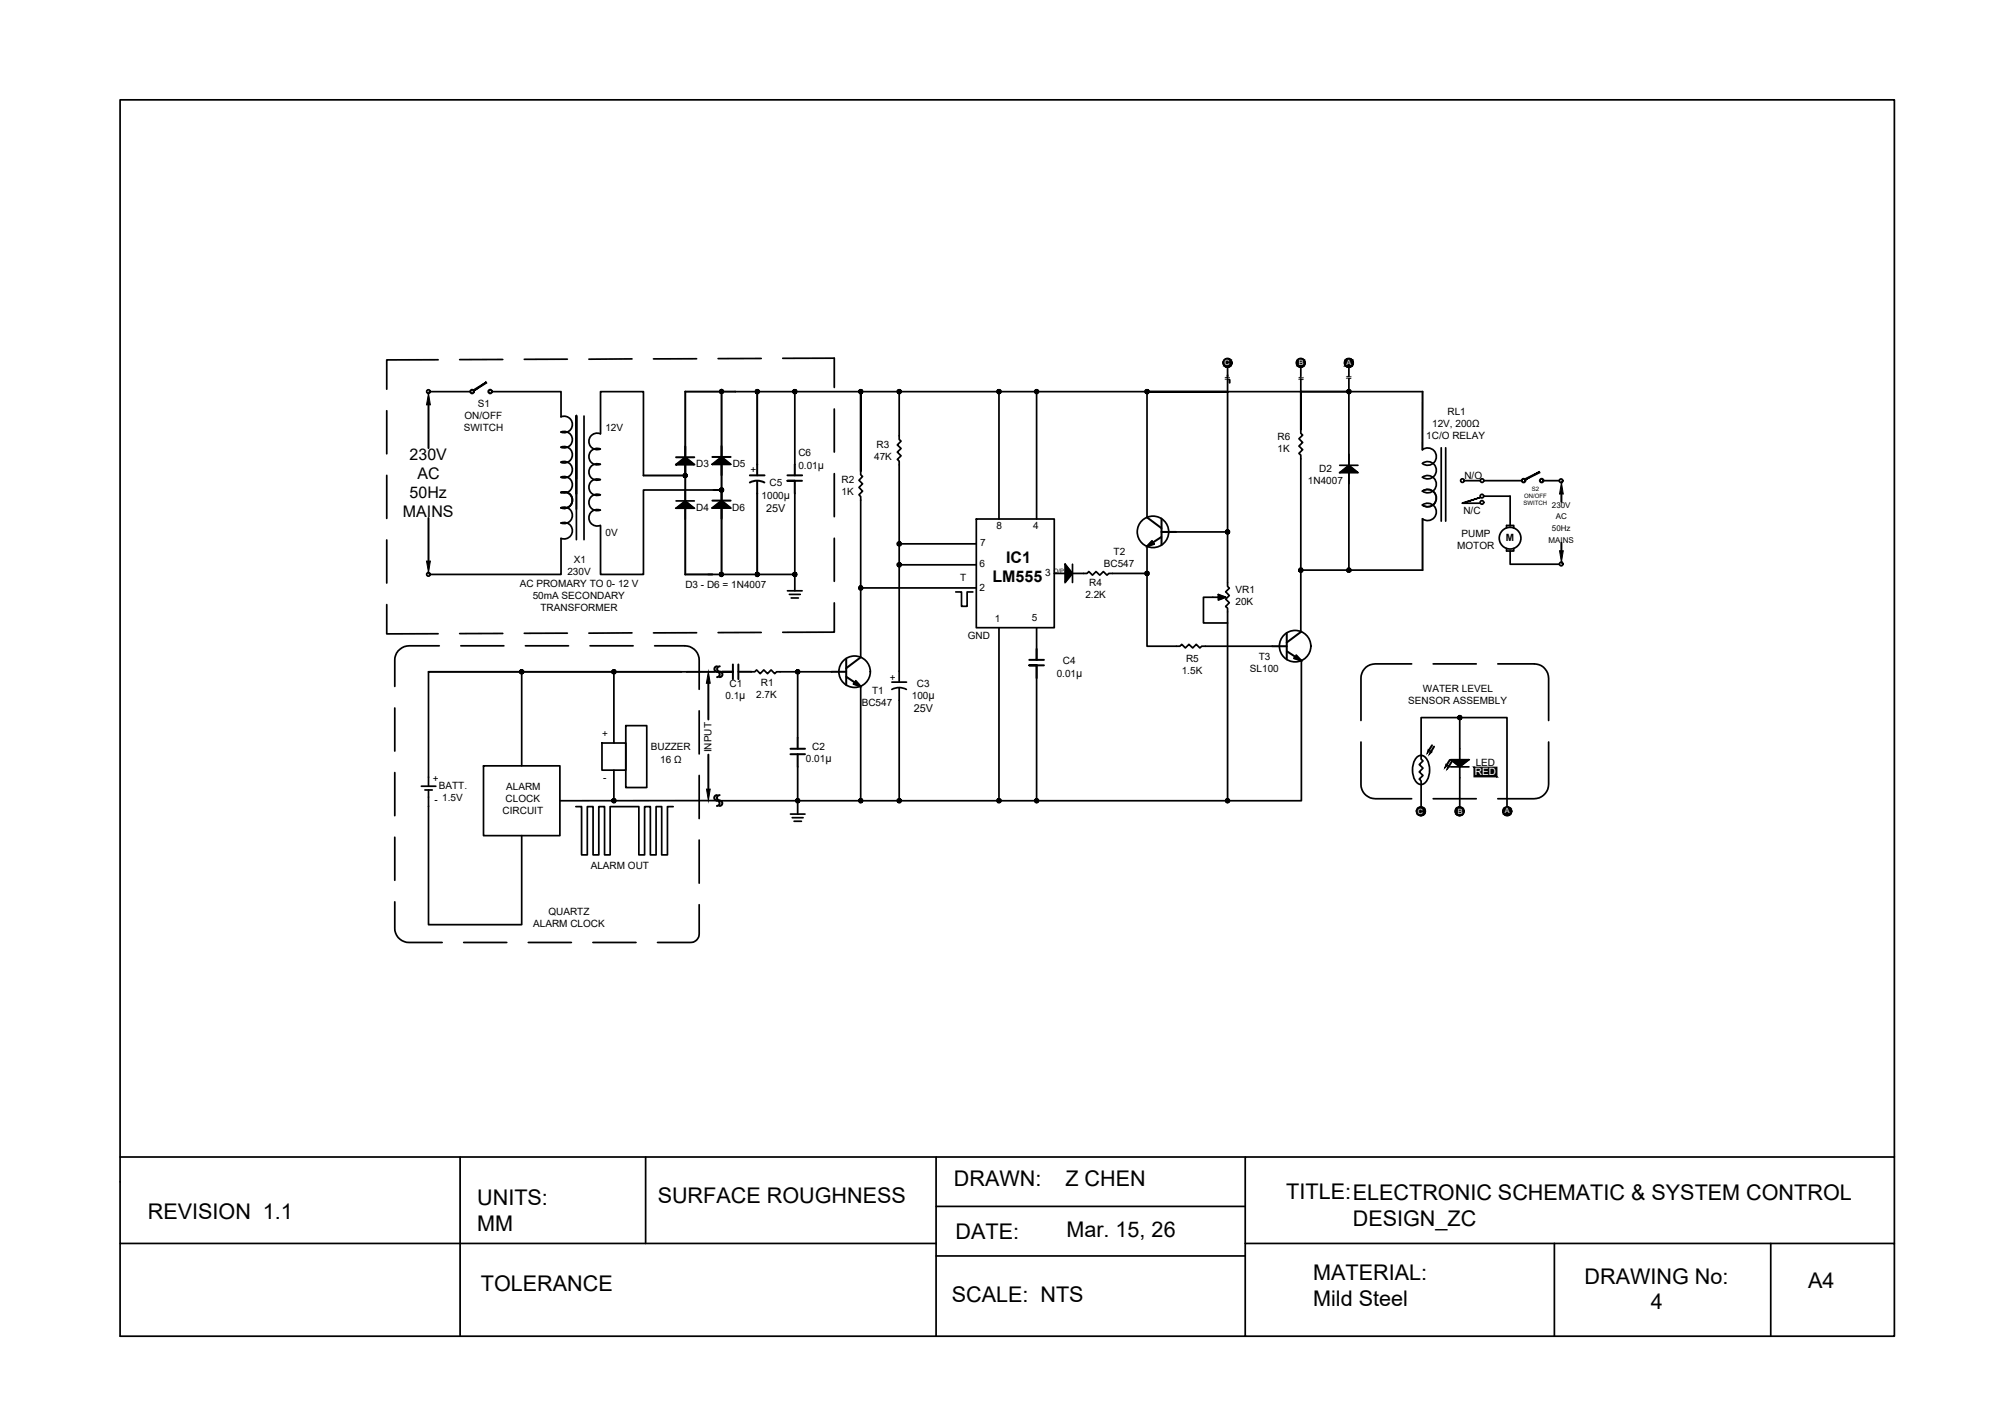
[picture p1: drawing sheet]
<svg xmlns="http://www.w3.org/2000/svg" width="297mm" height="210mm" viewBox="0 0 297 210" stroke-linecap="round" stroke-linejoin="round" font-family="sans-serif">
<!-- layer: 0 -->
<g fill="none" stroke="#000" stroke-width=".3">
<path d="M180.3 53.5h.1M209.7 57.7v8.6M99.7 68.5l1.3-1.1 1.3 1.1zM99.7 67.4h2.6M101 65.8v1.6M101 68.5v1.6M105 74.9l1.4-1.1 1.3 1.1zM105 68.4l1.4-1 1.3 1zM105 73.8h2.7M105 67.4h2.7M106.4 65.8v1.6M106.4 68.4v1.6"/>
<path d="M106.4 72.2v1.6M106.4 74.9v1.6M110.5 71.1a2.28 2.28 0 0 1 2.2 0M110.5 70.1h2.2M111.6 68.5v1.6M111.6 70.9v1.8M116.1 70.1h2.1M117.2 68.5v1.6M117.2 70.9v1.8M169.1 76.2l2.1 1.7M171.2 79.1l-1.2 .9 .1 .2-1 .3 .7-.8M171.2 78.4h2.2"/>
<path d="M171.2 76.4v4M209.7 76.5v7.5M105.7 98.2a.39 .39 0 0 0-.4 .4 .39 .39 0 0 0 .4 .4M105.7 99a.39 .39 0 0 1 .4 .4 .39 .39 0 0 1-.4 .4M106.1 98.2a.39 .39 0 0 0-.4 .4 .39 .39 0 0 0 .4 .4M106.1 99a.39 .39 0 0 1 .4 .4 .39 .39 0 0 1-.4 .4M106.4 99h1.6M108 97.9v2.2M108.8 99h1.9M122.6 99h2.1M124.7 97.1v3.9M124.8 99.8l1.2 .8-.2 .2 1.1 .4-.8-.8"/>
<path d="M126.9 96.9l-2.2 1.6M151.7 97.3h2.2M152.8 95.7v1.6M152.8 98.1v1.9M187.5 95.3h2.2M189.7 93.3v3.9M189.7 96l1.2 .8-.1 .2 1 .4-.7-.8M191.8 93.1l-2.1 1.6M105.7 117.2a.39 .39 0 0 0-.4 .4 .39 .39 0 0 0 .4 .4 .4 .4 0 0 1 .4 .4 .4 .4 0 0 1-.4 .4M106.1 117.2a.39 .39 0 0 0-.4 .4 .39 .39 0 0 0 .4 .4 .4 .4 0 0 1 .4 .4 .4 .4 0 0 1-.4 .4M116.5 110.4h2.2M117.6 108.8v1.6"/>
<path d="M117.6 111.2v1.8M208.8 119.6h.1M211.1 109.9l-.4 .7M211.4 110.1l-.4 .7M213.7 112l-.4 .7M214 112.2l-.4 .7"/>
<circle cx="69.6" cy="57.7" r=".26"/>
<circle cx="72.3" cy="57.7" r=".26"/>
<circle cx="181" cy="53.5" r=".62"/>
<circle cx="191.7" cy="53.5" r=".62"/>
<circle cx="198.8" cy="53.5" r=".62"/>
<circle cx="224.6" cy="70.8" r=".26"/>
<circle cx="227.3" cy="70.8" r=".26"/>
<circle cx="209.5" cy="119.6" r=".62"/>
<circle cx="215.2" cy="119.6" r=".62"/>
<circle cx="222.2" cy="119.6" r=".62"/>
</g>
<g fill="none" stroke="#000" stroke-width=".25">
<path d="M63.4 57.7h5.9M64.6 53l-7.6 .1v4.3M72.5 57.7h10.2v3.8M74.1 53h-6.3M83.6 52.9l-6.3 .1M93.2 52.9h-6.4M102.7 52.9h-6.4M108.4 57.7h8.8v10.8M112.2 52.8l-6.3 .1M115.4 52.8h7.6v4.3M117.2 57.7h9.7v11.8v-11.8h5.7v7.1l.2 .2-.5 .6 .5 .5-.5 .5 .5 .6-.5 .5 .3 .3v32.5M132.6 57.7h36.5v18.6"/>
<path d="M147.3 57.7v18.8M152.8 57.7v18.8M181 54.1v1.2M181 55.8v1.9M191.8 54.1v1.4M198.8 55.8v1.9h-7v-1.9M198.8 54.1v1.4M198.8 57.7h10.9M57 60.5v6.4M57 70.1v6.3M57 79.6v6.3M82.7 72.6a1.22 1.22 0 0 1 1.7 1.1 1.22 1.22 0 0 1-1.7 1.1 1.22 1.22 0 0 1 1.7 1.2 1.22 1.22 0 0 1-1.7 1.1 1.22 1.22 0 0 1 1.7 1.1 1.22 1.22 0 0 1-1.7 1.2"/>
<path d="M82.7 70.3a1.22 1.22 0 0 1 1.7 1.2 1.22 1.22 0 0 1-1.7 1.1M82.7 68.1a1.22 1.22 0 0 1 1.7 1.1 1.22 1.22 0 0 1-1.7 1.2M82.7 65.9a1.22 1.22 0 0 1 1.7 1.1 1.22 1.22 0 0 1-1.7 1.2M82.7 61.4a1.22 1.22 0 0 1 1.7 1.2 1.22 1.22 0 0 1-1.7 1.1 1.22 1.22 0 0 1 1.7 1.1 1.22 1.22 0 0 1-1.7 1.1M82.7 79.4v5.3h-19.3M85 72.8v-11.5v13.8M85 61.3v18.3M86.1 61.3v18.3M88.5 75.2a1.22 1.22 0 0 0-1.7 1.1 1.22 1.22 0 0 0 1.7 1.1M88.5 63.9a1.22 1.22 0 0 0-1.7 1.2 1.22 1.22 0 0 0 1.7 1.1 1.22 1.22 0 0 0-1.7 1.1 1.22 1.22 0 0 0 1.7 1.1 1.22 1.22 0 0 0-1.7 1.2 1.22 1.22 0 0 0 1.7 1.1 1.22 1.22 0 0 0-1.7 1.1 1.22 1.22 0 0 0 1.7 1.1 1.22 1.22 0 0 0-1.7 1.2 1.22 1.22 0 0 0 1.7 1.1M88.5 64v-6.3h6.4v12.4M99.7 74.9l1.3-1.1 1.3 1.1z"/>
<path d="M99.7 73.8h2.6M101 72.2v1.6M101 74.9v1.6M105.2 72.2h-10.3v12.5h-6.4v-7.2M117.2 72.7v12h-12.8M123 60.3v6.3M123 69.8v6.4M123 79.3v6.4M126.9 69.5v.5l.3 .2-.6 .6 .6 .5-.6 .5 .6 .6-.6 .5 .3 .3v23.7M143.9 76.5h11.5v16h-11.5zM171.2 78.4h9.8M191.8 63.3v.6l.2 .2-.5 .6 .5 .5-.5 .6 .5 .5-.5 .5 .3 .3v26.1"/>
<path d="M197.5 69.7l1.3-1.1 1.4 1.1zM197.5 68.6h2.7M198.8 67v1.6M198.8 69.7v1.6M209.7 72.4a1.28 1.28 0 0 1 1.7 .2 1.28 1.28 0 0 1 0 1.7 1.28 1.28 0 0 1-1.7 .1 1.28 1.28 0 0 1 1.7 .2 1.28 1.28 0 0 1 0 1.7 1.28 1.28 0 0 1-1.7 .2M209.7 68.3a1.28 1.28 0 0 1 1.7 .2 1.28 1.28 0 0 1 0 1.7 1.28 1.28 0 0 1-1.7 .1 1.28 1.28 0 0 1 1.7 .2 1.28 1.28 0 0 1 0 1.7 1.28 1.28 0 0 1-1.7 .2M209.7 66.3a1.28 1.28 0 0 1 1.7 .1 1.28 1.28 0 0 1 0 1.8 1.28 1.28 0 0 1-1.7 .1M212.5 66v10.8M213.1 66v10.8M215.9 70.9h2.3M216 74v.2M216.1 74l-.6 .2h2.7"/>
<path d="M218.7 73.1h3.9v4.4M218.8 70.9h5.5M222.1 77.8v-.3h1v.3M227.5 70.9h2.4M57 89.1v4.3h7.6M63.2 99h42.5M64.8 95.2h-4.5a2.15 2.15 0 0 0-2.1 2.1v3.9M67.9 95.2h6.4M74.1 93.4h-6.3M76.9 99v13.9M77.5 95.2h6.3M83.6 93.3l-6.3 .1"/>
<path d="M87 95.2h6.3M90.5 99v10.5M93.2 93.3h-6.4M96.5 95.2h4.5a2.12 2.12 0 0 1 2.1 2.1v4.3M100.4 99h-37.2v16.9M102.7 93.3h-6.4M106.1 99h1.9h-1.9M110.7 99h.6l.2-.3 .6 .6 .5-.6 .5 .6 .6-.6 .5 .6 .3-.3h8.1M112.2 93.2h-6.3M116.1 87.1h2.1M116.4 87.6h1.6M116.6 88.1h1.1"/>
<path d="M117.2 84.7v2.4M117.6 99v9.8M123 88.9v4.3h-7.6M126.9 86.7h17M132.6 80.2h11.3M132.6 83.3h11.3M140.9 87.3h.8v2.1h.9v-2.1h.8M147.3 92.5v25.5M152.8 92.5v4.8M152.8 98.1v19.9M155.4 84.5h1.6M157 83.2l1.1 1.3-1.1 1.4z"/>
<path d="M158.1 84.5h2.1l.3-.2 .5 .5 .6-.5 .5 .5 .6-.5 .5 .5 .3-.3h5.6M158.1 83.2v2.7M169.1 80.5v14.8h4.8l.3-.3 .5 .5 .6-.5 .5 .5 .5-.5 .6 .5 .3-.2h10.3M179.6 87.6l1.1 .4-1.1 .4zM179.7 88h-2.3v3.8h3.6M191.8 84h7v-26.3h-7v5.6v-5.6h-22.7h11.9v28.7l.2 .3-.5 .5 .5 .6-.5 .5 .5 .5-.5 .6 .3 .2v28.4M191.8 97.4v20.6h-85.6M198.8 84h10.9M208.1 97.9h-5.4a2.08 2.08 0 0 0-2.1 2.1v6.2M211.3 97.9h6.3M220.8 97.9h5.4a2.11 2.11 0 0 1 2.1 2.1v6.2M222.1 80.8v.4h1v-.4"/>
<path d="M222.6 81.2v2h7.3M58.2 104.4v6.3M58.2 113.9v6.3M62.1 115.9h2.1M62.6 116.4h1.1M63.2 116.4v19.9h13.7v-13.1M71.3 112.9h11.2v10.3h-11.2zM84.9 118.9h.8v7.1h.9v-7.1h.8v7.1h.9v-7.1h.8v7.1h.8v-7.1h4.3v7.1h.8v-7.1h.9v7.1h.8v-7.1h.8v7.1h.9v-7.1h.8M88.7 109.5h3.6v4h-3.6zM90.5 113.5v4.5M92.3 107h3v9.1h-3zM103.1 104.8v6.3"/>
<path d="M103.1 114.3v6.4M105.7 118h-23.2M117.6 113v6.9M126.9 101.2v16.8M131.5 101.6a2.28 2.28 0 0 1 2.1 0M131.5 100.5h2.1M132.6 101.4v16.6M200.6 109.4v6.2a2.11 2.11 0 0 0 2.1 2.1h5.4M208.8 111.6a.9 .9 0 0 1 1.6 .4 2.88 2.88 0 0 1-.6 3.6 .95 .95 0 0 1-1.2-.6 3.2 3.2 0 0 1 .2-3.4zM209.5 119.6v-4.5l-.3-.3 .6-.5-.6-.5 .6-.6-.6-.5 .6-.5-.3-.3v-6.1h12.7v13.8M211.3 117.7h6.3M213.9 112h2.6l-1.3 1z"/>
<path d="M213.9 113h2.6M215.2 105.8v6.2M215.2 113v6.6M228.3 109.4v6.2a2.15 2.15 0 0 1-2.1 2.1h-5.4M58.2 132.9v3.9a2.08 2.08 0 0 0 2.1 2.1h4.9M58.2 123.4v6.4M68.4 138.9h6.3M77.9 138.9h6.3M87.4 138.9h6.4M103.1 133.4v4.3a1.25 1.25 0 0 1-1.3 1.2h-4.9M103.1 123.8v6.4M116.5 120h2.2"/>
<path d="M116.8 120.5h1.6M117.1 121.1h1M17.7 170.5h165.9M67.8 170.5v26.5M95.2 170.5v12.8M138 177.8h45.6M138 170.5v26.5M279.3 170.5v-155.8h-261.6v168.6h120.3M17.7 183.3v13.7h165.9M138 185.1h45.6M183.6 183.3h95.7v13.7h-95.7zM183.6 183.3v-12.8h95.7v12.8"/>
<path d="M229.1 183.3v13.7M261 183.3v13.7"/>
<circle cx="63.2" cy="57.7" r=".26"/>
<circle cx="170" cy="78.4" r="2.32"/>
<circle cx="215.6" cy="70.8" r=".26"/>
<circle cx="218.5" cy="74.1" r=".26"/>
<circle cx="218.5" cy="73.1" r=".26"/>
<circle cx="218.5" cy="70.8" r=".26"/>
<circle cx="222.6" cy="79.3" r="1.6"/>
<circle cx="230.1" cy="70.9" r=".26"/>
<circle cx="63.2" cy="84.7" r=".26"/>
<circle cx="126" cy="99" r="2.32"/>
<circle cx="190.9" cy="95.2" r="2.32"/>
<circle cx="230.1" cy="83.1" r=".26"/>
</g>
<g fill="#000" stroke="#000" stroke-width=".15">
<path d="M99.7 74.9l1.3-1.1 1.3 1.1zM99.7 68.5l1.3-1.1 1.3 1.1zM105 74.9l1.4-1.1 1.3 1.1zM105 68.4l1.4-1 1.3 1zM197.5 69.7l1.3-1.1 1.4 1.1zM157 83.2l1.1 1.3-1.1 1.4zM169.8 79.7l.3 .5-1 .3zM179.6 87.6l1.1 .4-1.1 .4zM191.1 96.6l.7 .8-1-.4zM126.1 100.4l.8 .8-1.1-.4zM210.5 110.5l.3 .1-.4 .5zM210.8 110.7l.3 .1-.4 .5z"/>
<path d="M213.2 112.6l.2 .2-.4 .4zM213.5 112.8l.2 .2-.4 .4zM213.9 112h2.6l-1.3 1z"/>
<path d="M106.1 57.7v.2l.3-.2zM106.1 57.9l.3-.2-.2 .3zM106.4 57.7l-.2 .3h.2z"/>
<path d="M106.2 57.4l.2 .3v-.3zM106.2 57.4l.2 .3-.3-.1zM106.1 57.6v.1h.3z"/>
<path d="M106.4 57.7v.3h.1zM106.4 57.7l.2 .2-.1 .1zM106.4 57.7l.2 .2 .1-.2z"/>
<path d="M106.4 57.7h.3l-.1-.1zM106.5 57.4l.1 .2-.2 .1zM106.4 57.4v.3l.1-.3z"/>
<path d="M111.3 57.7l.1 .2 .2-.2zM111.4 57.9l.2-.2-.1 .3zM111.6 57.7l-.1 .3h.1z"/>
<path d="M111.5 57.5l.1 .2v-.3zM111.5 57.5l.1 .2-.2-.1zM111.4 57.6l-.1 .1h.3z"/>
<path d="M111.6 57.7v.3h.2zM111.6 57.7l.3 .2-.1 .1zM111.6 57.7l.3 .2 .1-.2z"/>
<path d="M111.6 57.7h.4l-.1-.1zM111.8 57.5l.1 .1-.3 .1zM111.6 57.4v.3l.2-.2z"/>
<path d="M116.8 57.7l.1 .2 .3-.2zM116.9 57.9l.3-.2-.2 .3zM117.2 57.7l-.2 .3h.2z"/>
<path d="M117 57.5l.2 .2v-.3zM116.9 57.6l.1-.1 .2 .2zM116.9 57.6l-.1 .1h.4z"/>
<path d="M117.2 57.7v.3h.1zM117.2 57.7l.2 .2-.1 .1zM117.2 57.7l.2 .2 .1-.2z"/>
<path d="M117.2 57.7h.3l-.1-.1zM117.3 57.5l.1 .1-.2 .1zM117.2 57.4v.3l.1-.2z"/>
<path d="M126.6 57.7v.2l.3-.2zM126.6 57.9l.3-.2-.2 .3zM126.9 57.7l-.2 .3h.2z"/>
<path d="M126.7 57.5l.2 .2v-.3zM126.7 57.5l.2 .2-.3-.1zM126.6 57.6v.1h.3z"/>
<path d="M126.9 57.7v.3h.1zM126.9 57.7l.3 .2-.2 .1zM126.9 57.7l.3 .2v-.2z"/>
<path d="M126.9 57.7h.3v-.1zM127 57.5l.2 .1-.3 .1zM126.9 57.4v.3l.1-.2z"/>
<path d="M132.2 57.7l.1 .2 .3-.2zM132.3 57.9l.3-.2-.2 .3zM132.6 57.7l-.2 .3h.2z"/>
<path d="M132.4 57.5l.2 .2v-.3zM132.3 57.6l.1-.1 .2 .2zM132.3 57.6l-.1 .1h.4z"/>
<path d="M132.6 57.7v.3h.1zM132.6 57.7l.2 .2-.1 .1zM132.6 57.7l.2 .2 .1-.2z"/>
<path d="M132.6 57.7h.3l-.1-.1zM132.7 57.5l.1 .1-.2 .1zM132.6 57.4v.3l.1-.2z"/>
<path d="M146.9 57.7l.1 .2 .3-.2zM147 57.9l.3-.2-.2 .3zM147.3 57.7l-.2 .3h.2z"/>
<path d="M147.1 57.5l.2 .2v-.3zM147.1 57.5l.2 .2-.3-.1zM147 57.6l-.1 .1h.4z"/>
<path d="M147.3 57.7v.3h.1zM147.3 57.7l.2 .2-.1 .1zM147.3 57.7l.2 .2 .1-.2z"/>
<path d="M147.3 57.7h.3l-.1-.1zM147.4 57.5l.1 .1-.2 .1zM147.3 57.4v.3l.1-.2z"/>
<path d="M152.5 57.7v.2l.3-.2zM152.5 57.9l.3-.2-.1 .3zM152.8 57.7l-.1 .3h.1z"/>
<path d="M152.7 57.5l.1 .2v-.3zM152.5 57.6l.2-.1 .1 .2zM152.5 57.6v.1h.3z"/>
<path d="M152.8 57.7v.3h.2zM152.8 57.7l.3 .2-.1 .1zM152.8 57.7l.3 .2v-.2z"/>
<path d="M152.8 57.7h.3v-.1zM153 57.5l.1 .1-.3 .1zM152.8 57.4v.3l.2-.2z"/>
<path d="M168.8 57.7v.2l.3-.2zM168.8 57.9l.3-.2-.2 .3zM169.1 57.7l-.2 .3h.2z"/>
<path d="M168.9 57.5l.2 .2v-.3zM168.8 57.6l.1-.1 .2 .2zM168.8 57.6v.1h.3z"/>
<path d="M169.1 57.7v.3h.2zM169.1 57.7l.3 .2-.1 .1zM169.1 57.7l.3 .2v-.2z"/>
<path d="M169.1 57.7h.3v-.1zM169.3 57.5l.1 .1-.3 .1zM169.1 57.4v.3l.2-.2z"/>
<path d="M180.9 52.9h.2zM180.8 52.9h.3z"/>
<path d="M180.8 52.9h.4zM180.7 52.9h.5z"/>
<path d="M180.8 54.1h.3zM180.8 54.1h.2z"/>
<path d="M180.7 52.9l.6 .1zM180.6 53h.7z"/>
<path d="M180.7 54.1h.5zM180.7 54.1h.4z"/>
<path d="M180.6 53l.8 .1-.1-.1zM180.5 53.1l.1-.1 .8 .1z"/>
<path d="M180.6 54h.7zM180.6 54l.6 .1z"/>
<path d="M180.5 53.1l1 .1-.1-.1zM180.5 53.1l1 .1h-1.1z"/>
<path d="M180.5 53.9l.8 .1 .1-.1zM180.5 53.9l.8 .1h-.7z"/>
<path d="M180.4 53.2l1.2 .1-.1-.1zM180.4 53.2l1.2 .1h-1.2z"/>
<path d="M180.4 53.8l1 .1 .1-.1zM180.4 53.8l1 .1h-.9z"/>
<path d="M180.4 53.3l1.2 .1v-.1zM180.4 53.3l1.2 .1h-1.3z"/>
<path d="M180.4 53.7l1.1 .1 .1-.1zM180.4 53.7l1.1 .1h-1.1z"/>
<path d="M180.3 53.4l1.3 .1v-.1zM180.3 53.4l1.3 .1h-1.3z"/>
<path d="M180.3 53.6l1.3 .1v-.1zM180.3 53.6l1.3 .1h-1.2z"/>
<path d="M180.3 53.5l1.3 .1v-.1zM180.3 53.5l1.3 .1h-1.3z"/>
<path d="M191.7 52.9h.2zM191.6 52.9h.3z"/>
<path d="M191.6 52.9h.4zM191.5 52.9h.5z"/>
<path d="M191.6 54.1h.3zM191.6 54.1h.2z"/>
<path d="M191.5 52.9l.6 .1zM191.4 53h.7z"/>
<path d="M191.5 54.1h.5zM191.5 54.1h.4z"/>
<path d="M191.4 53l.8 .1-.1-.1zM191.3 53.1l.1-.1 .8 .1z"/>
<path d="M191.4 54h.7zM191.4 54l.6 .1z"/>
<path d="M191.3 53.1l1 .1-.1-.1zM191.3 53.1l1 .1h-1.1z"/>
<path d="M191.3 53.9l.8 .1 .1-.1zM191.3 53.9l.8 .1h-.7z"/>
<path d="M191.2 53.2l1.1 .1v-.1zM191.2 53.2l1.1 .1h-1.1z"/>
<path d="M191.2 53.8l1 .1 .1-.1zM191.2 53.8l1 .1h-.9z"/>
<path d="M191.2 53.3l1.2 .1-.1-.1zM191.2 53.3l1.2 .1h-1.3z"/>
<path d="M191.2 53.7l1.1 .1v-.1zM191.2 53.7l1.1 .1h-1.1z"/>
<path d="M191.1 53.4l1.3 .1v-.1zM191.1 53.4l1.3 .1h-1.3z"/>
<path d="M191.1 53.6l1.2 .1 .1-.1zM191.1 53.6l1.2 .1h-1.1z"/>
<path d="M191.1 53.5l1.3 .1v-.1zM191.1 53.5l1.3 .1h-1.3z"/>
<path d="M198.5 57.7l.1 .2 .2-.2zM198.6 57.9l.2-.2-.1 .3zM198.8 57.7l-.1 .3h.1z"/>
<path d="M198.7 57.5l.1 .2v-.3zM198.7 57.5l.1 .2-.2-.1zM198.6 57.6l-.1 .1h.3z"/>
<path d="M198.8 57.7v.3h.2zM198.8 57.7l.3 .2-.1 .1zM198.8 57.7l.3 .2 .1-.2z"/>
<path d="M198.8 52.9h.2zM198.7 52.9h.3z"/>
<path d="M198.7 52.9h.4zM198.6 52.9h.5z"/>
<path d="M198.7 54.1h.3zM198.7 54.1h.2z"/>
<path d="M198.6 52.9l.6 .1zM198.5 53h.7z"/>
<path d="M198.6 54.1h.5zM198.6 54.1h.4z"/>
<path d="M198.8 57.7h.4l-.1-.1zM199 57.5l.1 .1-.3 .1zM198.8 57.4v.3l.2-.2z"/>
<path d="M198.5 53l.8 .1-.1-.1zM198.5 53l.8 .1h-.9z"/>
<path d="M198.5 54h.7zM198.5 54l.6 .1z"/>
<path d="M198.4 53.1l1 .1-.1-.1zM198.4 53.1l1 .1h-1.1z"/>
<path d="M198.4 53.9l.8 .1 .1-.1zM198.4 53.9l.8 .1h-.7z"/>
<path d="M198.3 53.2l1.1 .1v-.1zM198.3 53.2l1.1 .1h-1.1z"/>
<path d="M198.3 53.8l1 .1 .1-.1zM198.3 53.8l1 .1h-.9z"/>
<path d="M198.3 53.3l1.2 .1-.1-.1zM198.3 53.3l1.2 .1h-1.3z"/>
<path d="M198.3 53.7l1.1 .1v-.1zM198.3 53.7l1.1 .1h-1.1z"/>
<path d="M198.2 53.4l1.3 .1v-.1zM198.2 53.4l1.3 .1h-1.3z"/>
<path d="M198.2 53.6l1.2 .1 .1-.1zM198.2 53.6l1.2 .1h-1.1z"/>
<path d="M198.2 53.5l1.3 .1v-.1zM198.2 53.5l1.3 .1h-1.3z"/>
<path d="M100.7 70.1v.2l.3-.2zM100.7 70.3l.3-.2-.2 .3zM101 70.1l-.2 .3h.2z"/>
<path d="M100.8 69.8l.2 .3v-.3zM100.8 69.8l.2 .3-.3-.2zM100.7 69.9v.2h.3z"/>
<path d="M101 70.1v.3h.2zM101 70.1l.3 .2-.1 .1zM101 70.1l.3 .2v-.2z"/>
<path d="M101 70.1h.3v-.2zM101.2 69.8l.1 .1-.3 .2zM101 69.8v.3l.2-.3z"/>
<path d="M106.1 72.2v.2l.3-.2zM106.1 72.4l.3-.2-.2 .3zM106.4 72.2l-.2 .3h.2z"/>
<path d="M106.2 72l.2 .2v-.3zM106.2 72l.2 .2-.3-.1zM106.1 72.1v.1h.3z"/>
<path d="M106.4 72.2v.3h.1zM106.4 72.2l.2 .2-.1 .1zM106.4 72.2l.2 .2 .1-.2z"/>
<path d="M106.4 72.2h.3l-.1-.1zM106.5 72l.1 .1-.2 .1zM106.4 71.9v.3l.1-.2z"/>
<path d="M132.4 79.9l.2 .3v-.4zM132.3 80l.1-.1 .2 .3zM132.3 80l-.1 .2h.4z"/>
<path d="M180.6 78.4l.1 .2 .3-.2zM180.7 78.6l.3-.2-.2 .3zM181 78.4l-.2 .3h.2z"/>
<path d="M180.8 78.1l.2 .3v-.3zM180.8 78.1l.2 .3-.3-.2zM180.7 78.2l-.1 .2h.4z"/>
<path d="M181 78.4v.3h.1zM181 78.4l.2 .2-.1 .1zM181 78.4l.2 .2 .1-.2z"/>
<path d="M181 78.4h.3l-.1-.2zM181.1 78.1l.1 .1-.2 .2zM181 78.1v.3l.1-.3z"/>
<path d="M76.6 99v.2l.3-.2zM76.6 99.2l.3-.2-.2 .3zM76.9 99l-.2 .3h.2z"/>
<path d="M76.7 98.7l.2 .3v-.3zM76.7 98.7l.2 .3-.3-.1zM76.6 98.9v.1h.3z"/>
<path d="M76.9 99v.3h.2zM76.9 99l.3 .2-.1 .1zM76.9 99l.3 .2v-.2z"/>
<path d="M76.9 99h.3v-.1zM77.1 98.7l.1 .2-.3 .1zM76.9 98.7v.3l.2-.3z"/>
<path d="M90.2 99v.2l.3-.2zM90.2 99.2l.3-.2-.2 .3zM90.5 99l-.2 .3h.2z"/>
<path d="M90.3 98.7l.2 .3v-.3zM90.3 98.7l.2 .3-.3-.1zM90.2 98.9v.1h.3z"/>
<path d="M90.5 99v.3h.2zM90.5 99l.3 .2-.1 .1zM90.5 99l.3 .2v-.2z"/>
<path d="M90.5 99h.3v-.1zM90.7 98.7l.1 .2-.3 .1zM90.5 98.7v.3l.2-.3z"/>
<path d="M106 84.7l.1 .1 .2-.1zM106.1 84.8l.2-.1-.1 .2zM106.3 84.7l-.1 .2 .1 .1z"/>
<path d="M106.2 84.4l.1 .3v-.3zM106.2 84.4l.1 .3-.2-.2zM106.1 84.5l-.1 .2h.3z"/>
<path d="M106.3 84.7v.3l.2-.1zM106.3 84.7l.3 .1-.1 .1zM106.3 84.7l.3 .1 .1-.1z"/>
<path d="M106.3 84.7h.4l-.1-.2zM106.5 84.4l.1 .1-.3 .2zM106.3 84.4v.3l.2-.3z"/>
<path d="M111.3 84.7l.1 .1 .2-.1zM111.4 84.8l.2-.1-.1 .2zM111.6 84.7l-.1 .2 .1 .1z"/>
<path d="M111.5 84.4l.1 .3v-.3zM111.5 84.4l.1 .3-.2-.2zM111.4 84.5l-.1 .2h.3z"/>
<path d="M111.6 84.7v.3l.2-.1zM111.6 84.7l.3 .1-.1 .1zM111.6 84.7l.3 .1 .1-.1z"/>
<path d="M111.6 84.7h.4l-.1-.2zM111.8 84.4l.1 .1-.3 .2zM111.6 84.4v.3l.2-.3z"/>
<path d="M116.8 84.7l.1 .1 .3-.1zM116.9 84.8l.3-.1-.2 .2zM117.2 84.7l-.2 .2 .2 .1z"/>
<path d="M117 84.4l.2 .3v-.3zM116.9 84.5l.1-.1 .2 .3zM116.9 84.5l-.1 .2h.4z"/>
<path d="M117.2 84.7v.3l.1-.1zM117.2 84.7l.2 .1-.1 .1zM117.2 84.7l.2 .1 .1-.1z"/>
<path d="M117.3 99v.2l.3-.2zM117.3 99.2l.3-.2-.2 .3zM117.6 99l-.2 .3h.2z"/>
<path d="M117.2 84.7h.3l-.1-.2zM117.3 84.4l.1 .1-.2 .2zM117.2 84.4v.3l.1-.3z"/>
<path d="M117.4 98.7l.2 .3v-.3zM117.4 98.7l.2 .3-.3-.1zM117.3 98.9v.1h.3z"/>
<path d="M117.6 99v.3h.2zM117.6 99l.3 .2-.1 .1zM117.6 99l.3 .2v-.2z"/>
<path d="M117.6 99h.3v-.1zM117.8 98.7l.1 .2-.3 .1zM117.6 98.7v.3l.2-.3z"/>
<path d="M126.6 86.7v.1l.3-.1zM126.6 86.8l.3-.1-.2 .2zM126.9 86.7l-.2 .2 .2 .1z"/>
<path d="M126.7 86.4l.2 .3v-.4zM126.7 86.4l.2 .3-.3-.2zM126.6 86.5v.2h.3z"/>
<path d="M126.9 86.7v.3l.1-.1zM126.9 86.7l.3 .1-.2 .1zM126.9 86.7l.3 .1v-.1z"/>
<path d="M126.9 86.7h.3v-.2zM127 86.4l.2 .1-.3 .2zM126.9 86.3v.4l.1-.3z"/>
<path d="M132.2 80.2l.1 .1 .3-.1zM132.3 80.3l.3-.1-.2 .2zM132.6 80.2l-.2 .2 .2 .1z"/>
<path d="M132.2 83.3l.1 .1 .3-.1zM132.3 83.4l.3-.1-.2 .2zM132.6 83.3l-.2 .2 .2 .1z"/>
<path d="M132.6 80.2v.3l.1-.1zM132.6 80.2l.2 .1-.1 .1zM132.6 80.2l.2 .1 .1-.1z"/>
<path d="M132.4 83l.2 .3v-.4zM132.3 83.1l.1-.1 .2 .3zM132.3 83.1l-.1 .2h.4z"/>
<path d="M132.6 83.3v.3l.1-.1zM132.6 83.3l.2 .1-.1 .1zM132.6 83.3l.2 .1 .1-.1z"/>
<path d="M132.6 80.2h.3l-.1-.2zM132.7 79.9l.1 .1-.2 .2zM132.6 79.8v.4l.1-.3z"/>
<path d="M132.6 83.3h.3l-.1-.2zM132.7 83l.1 .1-.2 .2zM132.6 82.9v.4l.1-.3z"/>
<path d="M168.8 84.5v.2l.3-.2zM168.8 84.7l.3-.2-.2 .3zM169.1 84.5l-.2 .3h.2z"/>
<path d="M168.9 84.3l.2 .2v-.3zM168.8 84.4l.1-.1 .2 .2zM168.8 84.4v.1h.3z"/>
<path d="M169.1 84.5v.3h.2zM169.1 84.5l.3 .2-.1 .1zM169.1 84.5l.3 .2v-.2z"/>
<path d="M169.1 84.5h.3v-.1zM169.3 84.3l.1 .1-.3 .1zM169.1 84.2v.3l.2-.2z"/>
<path d="M191.4 84l.1 .2 .3-.2zM191.5 84.2l.3-.2-.2 .3zM191.8 84l-.2 .3 .2 .1z"/>
<path d="M191.6 83.8l.2 .2v-.3zM191.6 83.8l.2 .2-.3-.1zM191.5 83.9l-.1 .1h.4z"/>
<path d="M191.8 84v.4l.1-.1zM191.8 84l.2 .2-.1 .1zM191.8 84l.2 .2 .1-.2z"/>
<path d="M191.8 84h.3l-.1-.1zM191.9 83.8l.1 .1-.2 .1zM191.8 83.7v.3l.1-.2z"/>
<path d="M198.5 84l.1 .2 .2-.2zM198.6 84.2l.2-.2-.1 .3zM198.8 84l-.1 .3 .1 .1z"/>
<path d="M198.7 83.8l.1 .2v-.3zM198.7 83.8l.1 .2-.2-.1zM198.6 83.9l-.1 .1h.3z"/>
<path d="M198.8 84v.4l.2-.1zM198.8 84l.3 .2-.1 .1zM198.8 84l.3 .2 .1-.2z"/>
<path d="M198.8 84h.4l-.1-.1zM199 83.8l.1 .1-.3 .1zM198.8 83.7v.3l.2-.2z"/>
<path d="M90.2 118v.2l.3-.2zM90.2 118.2l.3-.2-.2 .3zM90.5 118l-.2 .3h.2z"/>
<path d="M90.3 117.8l.2 .2v-.3zM90.2 117.9l.1-.1 .2 .2zM90.2 117.9v.1h.3z"/>
<path d="M90.5 118v.3h.2zM90.5 118l.3 .2-.1 .1zM90.5 118l.3 .2v-.2z"/>
<path d="M90.5 118h.3v-.1zM90.7 117.8l.1 .1-.3 .1zM90.5 117.7v.3l.2-.2z"/>
<path d="M117.3 118v.2l.3-.2zM117.3 118.2l.3-.2-.2 .3zM117.6 118l-.2 .3h.2z"/>
<path d="M117.4 117.8l.2 .2v-.3zM117.3 117.9l.1-.1 .2 .2zM117.3 117.9v.1h.3z"/>
<path d="M117.6 118v.3h.2zM117.6 118l.3 .2-.1 .1zM117.6 118l.3 .2v-.2z"/>
<path d="M117.6 118h.3v-.1zM117.8 117.8l.1 .1-.3 .1zM117.6 117.7v.3l.2-.2z"/>
<path d="M126.6 118v.2l.3-.2zM126.6 118.2l.3-.2-.2 .3zM126.9 118l-.2 .3h.2z"/>
<path d="M126.7 117.8l.2 .2v-.3zM126.7 117.8l.2 .2-.3-.1zM126.6 117.9v.1h.3z"/>
<path d="M126.9 118v.3h.1zM126.9 118l.3 .2-.2 .1zM126.9 118l.3 .2v-.2z"/>
<path d="M126.9 118h.3v-.1zM127 117.8l.2 .1-.3 .1zM126.9 117.7v.3l.1-.2z"/>
<path d="M132.2 118l.1 .2 .3-.2zM132.3 118.2l.3-.2-.2 .3zM132.6 118l-.2 .3h.2z"/>
<path d="M132.4 117.8l.2 .2v-.3zM132.3 117.9l.1-.1 .2 .2zM132.3 117.9l-.1 .1h.4z"/>
<path d="M132.6 118v.3h.1zM132.6 118l.2 .2-.1 .1zM132.6 118l.2 .2 .1-.2z"/>
<path d="M132.6 118h.3l-.1-.1zM132.7 117.8l.1 .1-.2 .1zM132.6 117.7v.3l.1-.2z"/>
<path d="M146.9 118l.1 .2 .3-.2zM147 118.2l.3-.2-.2 .3zM147.3 118l-.2 .3h.2z"/>
<path d="M147.1 117.8l.2 .2v-.3zM147.1 117.8l.2 .2-.3-.1zM147 117.9l-.1 .1h.4z"/>
<path d="M147.3 118v.3h.1zM147.3 118l.2 .2-.1 .1zM147.3 118l.2 .2 .1-.2z"/>
<path d="M147.3 118h.3l-.1-.1zM147.4 117.8l.1 .1-.2 .1zM147.3 117.7v.3l.1-.2z"/>
<path d="M152.5 118v.2l.3-.2zM152.5 118.2l.3-.2-.1 .3zM152.8 118l-.1 .3h.1z"/>
<path d="M152.7 117.8l.1 .2v-.3zM152.5 117.9l.2-.1 .1 .2zM152.5 117.9v.1h.3z"/>
<path d="M152.8 118v.3h.2zM152.8 118l.3 .2-.1 .1zM152.8 118l.3 .2v-.2z"/>
<path d="M152.8 118h.3v-.1zM153 117.8l.1 .1-.3 .1zM152.8 117.7v.3l.2-.2z"/>
<path d="M180.6 118l.1 .2 .3-.2zM180.7 118.2l.3-.2-.2 .3zM181 118l-.2 .3h.2z"/>
<path d="M180.8 117.8l.2 .2v-.3zM180.8 117.8l.2 .2-.3-.1zM180.7 117.9l-.1 .1h.4z"/>
<path d="M181 118v.3h.1zM181 118l.2 .2-.1 .1zM181 118l.2 .2 .1-.2z"/>
<path d="M181 118h.3l-.1-.1zM181.1 117.8l.1 .1-.2 .1zM181 117.7v.3l.1-.2z"/>
<path d="M209.4 119h.2zM209.3 119h.3z"/>
<path d="M209.3 119h.4zM209.2 119h.5z"/>
<path d="M209.2 119l.7 .1zM209.1 119.1h.8z"/>
<path d="M209.1 119.1l.8 .1v-.1zM209.1 119.1l.8 .1h-.9z"/>
<path d="M209 119.2l1 .1-.1-.1zM209 119.2l1 .1h-1.1z"/>
<path d="M208.9 119.3l1.2 .1-.1-.1zM208.9 119.3l1.2 .1h-1.2z"/>
<path d="M208.9 119.9l1 .1 .1-.1zM208.9 119.9l1 .1h-.9z"/>
<path d="M208.9 119.4l1.2 .1v-.1zM208.9 119.4l1.2 .1h-1.2z"/>
<path d="M208.9 119.8l1.1 .1 .1-.1zM208.9 119.8l1.1 .1h-1.1z"/>
<path d="M208.9 119.5l1.2 .1v-.1zM208.9 119.5l1.2 .1h-1.3z"/>
<path d="M208.9 119.7l1.2 .1v-.1zM208.9 119.7l1.2 .1h-1.2z"/>
<path d="M208.8 119.6l1.3 .1v-.1zM208.8 119.6l1.3 .1h-1.2z"/>
<path d="M214.9 105.8v.1l.3-.1zM214.9 105.9l.3-.1-.2 .3zM215.2 105.8l-.2 .3h.2z"/>
<path d="M215 105.5l.2 .3v-.3zM215 105.5l.2 .3-.3-.2zM214.9 105.6v.2h.3z"/>
<path d="M215.2 105.8v.3h.2zM215.2 105.8l.3 .1-.1 .2zM215.2 105.8l.3 .1v-.1z"/>
<path d="M215.1 119h.3zM215 119h.4z"/>
<path d="M215 119h.5zM214.9 119h.6z"/>
<path d="M214.9 119l.6 .1zM214.8 119.1h.7z"/>
<path d="M215.2 105.8h.3v-.2zM215.4 105.5l.1 .1-.3 .2zM215.2 105.5v.3l.2-.3z"/>
<path d="M214.8 119.1l.8 .1-.1-.1zM214.8 119.1l.8 .1h-.9z"/>
<path d="M214.7 119.2l1 .1-.1-.1zM214.7 119.2l1 .1h-1.1z"/>
<path d="M214.6 119.3l1.2 .1-.1-.1zM214.6 119.3l1.2 .1h-1.2z"/>
<path d="M214.6 119.9l1 .1 .1-.1zM214.6 119.9l1 .1h-.9z"/>
<path d="M214.6 119.4l1.2 .1v-.1zM214.6 119.4l1.2 .1h-1.2z"/>
<path d="M214.6 119.8l1.1 .1 .1-.1zM214.6 119.8l1.1 .1h-1.1z"/>
<path d="M214.6 119.5l1.2 .1v-.1zM214.6 119.5l1.2 .1h-1.3z"/>
<path d="M214.5 119.6l1.3 .1v-.1zM214.5 119.6l1.3 .1h-1.2z"/>
<path d="M214.6 119.7l1.2 .1v-.1zM214.6 119.7l1.2 .1h-1.2z"/>
<path d="M222.1 119h.3zM222 119h.4z"/>
<path d="M222 119h.5zM221.9 119h.6z"/>
<path d="M221.9 119l.7 .1zM221.8 119.1h.8z"/>
<path d="M221.8 119.1l.9 .1zM221.7 119.2h1z"/>
<path d="M221.7 119.2l1 .1v-.1zM221.7 119.2l1 .1h-1z"/>
<path d="M221.7 119.3l1.1 .1-.1-.1zM221.7 119.3l1.1 .1h-1.2z"/>
<path d="M221.7 119.9l1 .1v-.1zM221.7 119.9l1 .1h-1z"/>
<path d="M221.6 119.4l1.2 .1v-.1zM221.6 119.4l1.2 .1h-1.2z"/>
<path d="M221.6 119.8l1.1 .1 .1-.1zM221.6 119.8l1.1 .1h-1z"/>
<path d="M221.6 119.5l1.2 .1v-.1zM221.6 119.5l1.2 .1h-1.2z"/>
<path d="M221.6 119.6l1.2 .1v-.1zM221.6 119.6l1.2 .1h-1.2z"/>
<path d="M221.6 119.7l1.2 .1v-.1zM221.6 119.7l1.2 .1h-1.2z"/>
<path d="M209.3 120.2h.3zM209.3 120.2h.2z"/>
<path d="M209.2 120.2h.5zM209.2 120.2h.4z"/>
<path d="M209.1 120.1h.8zM209.1 120.1l.6 .1z"/>
<path d="M209 120l.9 .1v-.1zM209 120l.9 .1h-.8z"/>
<path d="M215 120.2h.4zM215 120.2h.2z"/>
<path d="M214.9 120.2h.6zM214.9 120.2h.5z"/>
<path d="M214.8 120.1h.7zM214.8 120.1l.7 .1z"/>
<path d="M214.7 120l.8 .1 .1-.1zM214.7 120l.8 .1h-.7z"/>
<path d="M222 120.2h.4zM222 120.2h.3z"/>
<path d="M221.9 120.1h.6zM221.9 120.1l.5 .1z"/>
<path d="M221.8 120.1h.8zM221.8 120.1h.7z"/>
<path d="M221.7 120h1zM221.7 120l.9 .1z"/>
</g>
<!-- layer: TEXT -->
<g fill="none" stroke="#000" stroke-width=".3">
<path d="M63.1 58h.1M63.2 59.7v6.3M106.4 57.7h-5.4v27h4M108.4 57.7h-2v27M111.6 57.6v10.9M181 55.3v.3M181.3 56v.4M63.2 76.4v6.3M94.9 70.1h6.1M105.2 72.2h1.2M111.6 72.7v12.1M117.2 70.9h-1.1h2.1"/>
<path d="M230.2 71.1h.1M230.2 72.8v1.2M63.1 84.4h.1M108.8 97.9v2.2M152.8 98.1h-1.1h2.2M230.2 82.9h.1M230.2 80v1.2M104.4 100.7v5.4M104.4 111.2v5.1M116.5 111.2h2.2"/>
</g>
<g fill="#000" stroke="#000" stroke-width=".15">
<path d="M63.2 58l.2 1.7h-.5zM230.2 71.1l.2 1.7h-.5zM62.9 82.7h.5l-.2 1.7zM229.9 81.2h.5l-.2 1.7zM104.4 99l.3 1.7h-.6zM104.1 116.3h.6l-.3 1.7z"/>
<path d="M69.8 57.5l.1 .2 1.8-1.4zM69.9 57.7l1.8-1.4 .1 .2z"/>
<path d="M198.8 52.9h.2zM198.7 52.9h.3z"/>
<path d="M198.7 52.9h.4zM198.6 52.9h.5z"/>
<path d="M198.7 54.1h.3zM198.7 54.1h.2z"/>
<path d="M198.6 52.9l.6 .1zM198.5 53h.7z"/>
<path d="M198.6 54.1h.5zM198.6 54.1h.4z"/>
<path d="M198.5 53l.8 .1-.1-.1zM198.5 53l.8 .1h-.9z"/>
<path d="M198.5 54h.7zM198.5 54l.6 .1z"/>
<path d="M198.4 53.1l1 .1-.1-.1zM198.4 53.1l1 .1h-1.1z"/>
<path d="M198.4 53.9l.8 .1 .1-.1zM198.4 53.9l.8 .1h-.7z"/>
<path d="M198.3 53.2l1.1 .1v-.1zM198.3 53.2l1.1 .1h-1.1z"/>
<path d="M198.3 53.8l1 .1 .1-.1zM198.3 53.8l1 .1h-.9z"/>
<path d="M198.3 53.3l1.2 .1-.1-.1zM198.3 53.3l1.2 .1h-1.3z"/>
<path d="M198.3 53.7l1.1 .1v-.1zM198.3 53.7l1.1 .1h-1.1z"/>
<path d="M198.2 53.4l1.3 .1v-.1zM198.2 53.4l1.3 .1h-1.3z"/>
<path d="M198.2 53.6l1.2 .1 .1-.1zM198.2 53.6l1.2 .1h-1.1z"/>
<path d="M198.2 53.5l1.3 .1v-.1zM198.2 53.5l1.3 .1h-1.3z"/>
<path d="M216.1 74l2.2-.7zM216.1 74l2.2-.7z"/>
<path d="M216.1 74l2.2-.7zM216.1 74l2.2-.7-2.2 .7z"/>
<path d="M224.8 70.6v.2l2.1-1.3zM224.8 70.8l2.1-1.3 .1 .2z"/>
<path d="M217.3 113.1l3.4 1.4v-1.4zM217.3 113.1l3.4 1.4h-3.4z"/>
</g>
<g font-size="3.2">
<text x="21.8" y="179.6">REVISION 1.1</text>
<text x="70.3" y="177.6">UNITS:</text>
<text x="97" y="177.3">SURFACE ROUGHNESS</text>
<text x="140.6" y="174.9">DRAWN:</text>
<text x="157.1" y="174.9">Z CHEN</text>
<text x="189.6" y="176.8">TITLE:ELECTRONIC SCHEMATIC &amp; SYSTEM CONTROL</text>
<text x="70.4" y="181.4">MM</text>
<text x="140.9" y="182.6">DATE:</text>
<text x="157.2" y="182.4">Mar. 15, 26</text>
<text x="199.4" y="180.7">DESIGN_ZC</text>
<text x="70.9" y="190.3">TOLERANCE</text>
<text x="140.3" y="191.9">SCALE: NTS</text>
<text x="193.6" y="188.6">MATERIAL:</text>
<text x="233.6" y="189.2">DRAWING No:</text>
<text x="266.6" y="189.9">A4</text>
<text x="193.6" y="192.5">Mild Steel</text>
<text x="243.4" y="193">4</text>
</g>
<g font-size="2.4">
<text x="60.4" y="67.8">230V</text>
<text x="61.6" y="70.6">AC</text>
<text x="59.4" y="76.3">MAINS</text>
<text x="60.4" y="73.4">50Hz</text>
<text x="148.3" y="83">IC1</text>
<text x="146.3" y="85.8">LM555</text>
</g>
<g font-size="1.6">
<text x="113" y="75.4">25V</text>
<text x="134.7" y="105">25V</text>
</g>
<g font-size="1.5">
<text x="70.4" y="60">S1</text>
<text x="180.6" y="56.3">≈</text>
<text x="191.4" y="56.2">≈</text>
<text x="198.4" y="56.2">≈</text>
<text x="68.4" y="63.5">SWITCH</text>
<text x="68.5" y="61.8">ON/OFF</text>
<text x="89.2" y="63.5">12V</text>
<text x="188.3" y="64.8">R6</text>
<text x="210.3" y="64.7">1C/O RELAY</text>
<text x="211.1" y="62.9">12V, 200Ω</text>
<text x="213.4" y="61.2">RL1</text>
<text x="102.6" y="68.9">D3</text>
<text x="108" y="68.9">D5</text>
<text x="110.6" y="69.7">+</text>
<text x="113.4" y="71.7">C5</text>
<text x="117.7" y="67.3">C6</text>
<text x="117.7" y="69.1">0.01μ</text>
<text x="124.1" y="71.2">R2</text>
<text x="128.9" y="67.8">47K</text>
<text x="129.2" y="66.1">R3</text>
<text x="188.3" y="66.6">1K</text>
<text x="192.8" y="71.3">1N4007</text>
<text x="194.5" y="69.6">D2</text>
<text x="215.9" y="70.6">N/O</text>
<text x="102.6" y="75.3">D4</text>
<text x="107.9" y="75.4">D6</text>
<text x="112.3" y="73.5">1000μ</text>
<text x="124.1" y="73">1K</text>
<text x="152.3" y="78">4</text>
<text x="215.7" y="75.7">N/C</text>
<text x="84.6" y="82.9">X1</text>
<text x="89.3" y="78.9">0V</text>
<text x="144.4" y="83.6">6</text>
<text x="144.5" y="80.5">7</text>
<text x="146.9" y="78">8</text>
<text x="162.7" y="83.6">BC547</text>
<text x="164.2" y="81.8">T2</text>
<text x="214.8" y="81">MOTOR</text>
<text x="215.4" y="79.2">PUMP</text>
<text x="222" y="79.8">M</text>
<text x="76.6" y="86.5">AC PROMARY TO 0- 12 V</text>
<text x="78.5" y="88.3">50mA SECONDARY</text>
<text x="83.6" y="84.7">230V</text>
<text x="101" y="86.7">D3 - D6 = 1N4007</text>
<text x="141.5" y="85.6">T</text>
<text x="144.4" y="87">2</text>
<text x="154.1" y="85">3</text>
<text x="160" y="88.1">2.2K</text>
<text x="160.6" y="86.3">R4</text>
<text x="182.1" y="89.1">20K</text>
<text x="182.1" y="87.4">VR1</text>
<text x="79.7" y="90">TRANSFORMER</text>
<text x="142.7" y="94.2">GND</text>
<text x="146.7" y="91.6">1</text>
<text x="152.1" y="91.5">5</text>
<text x="107.5" y="101.2">C1</text>
<text x="112.2" y="101.2">R1</text>
<text x="131.2" y="100.4">+</text>
<text x="135.2" y="101.2">C3</text>
<text x="155.8" y="99.8">0.01μ</text>
<text x="156.7" y="97.9">C4</text>
<text x="174.2" y="99.4">1.5K</text>
<text x="174.8" y="97.6">R5</text>
<text x="184.3" y="99">SL100</text>
<text x="185.6" y="97.2">T3</text>
<text x="106.9" y="103.1">0.1µ</text>
<text x="111.5" y="102.9">2.7K</text>
<text x="127" y="104">BC547</text>
<text x="128.6" y="102.2">T1</text>
<text x="134.4" y="103.1">100µ</text>
<text x="207.6" y="103.8">SENSOR ASSEMBLY</text>
<text x="209.8" y="102">WATER LEVEL</text>
<text x="88.8" y="108.7">+</text>
<text x="95.9" y="110.6">BUZZER</text>
<text x="97.3" y="112.4">16 Ω</text>
<text x="104.9" y="110.9" transform="rotate(-90 104.9 110.9)">INPUT</text>
<text x="118.8" y="112.4">0.01µ</text>
<text x="119.7" y="110.5">C2</text>
<text x="217.5" y="112.9">LED</text>
<text x="63.8" y="115.2">+</text>
<text x="64" y="118.3">- 1.5V</text>
<text x="64.7" y="116.3">BATT.</text>
<text x="74.5" y="118.2">CLOCK</text>
<text x="74.6" y="116.4">ALARM</text>
<text x="88.9" y="115.2">-</text>
<text x="74.1" y="120">CIRCUIT</text>
<text x="87.1" y="128">ALARM OUT</text>
<text x="78.6" y="136.7">ALARM CLOCK</text>
<text x="80.8" y="134.9">QUARTZ</text>
</g>
<text font-size="1.5" fill="#fff" x="217.4" y="114.3">RED</text>
<g font-size="1.2">
<text x="228.8" y="74.9">230V</text>
<text x="229.4" y="76.6">AC</text>
<text x="228.3" y="80">MAINS</text>
<text x="228.8" y="78.3">50Hz</text>
</g>
<g font-size="1.1" fill="#fff">
<text x="180.5" y="53.9">C</text>
<text x="191.5" y="53.9">B</text>
<text x="198.5" y="53.8">A</text>
<text x="209" y="120">C</text>
<text x="214.9" y="120">B</text>
<text x="221.8" y="119.9">A</text>
</g>
<g font-size=".9">
<text x="224.6" y="74.5">SWITCH</text>
<text x="224.7" y="73.4">ON/OFF</text>
<text x="225.8" y="72.3">S2</text>
<text x="155.4" y="84.5">O/P</text>
</g>
</svg>
